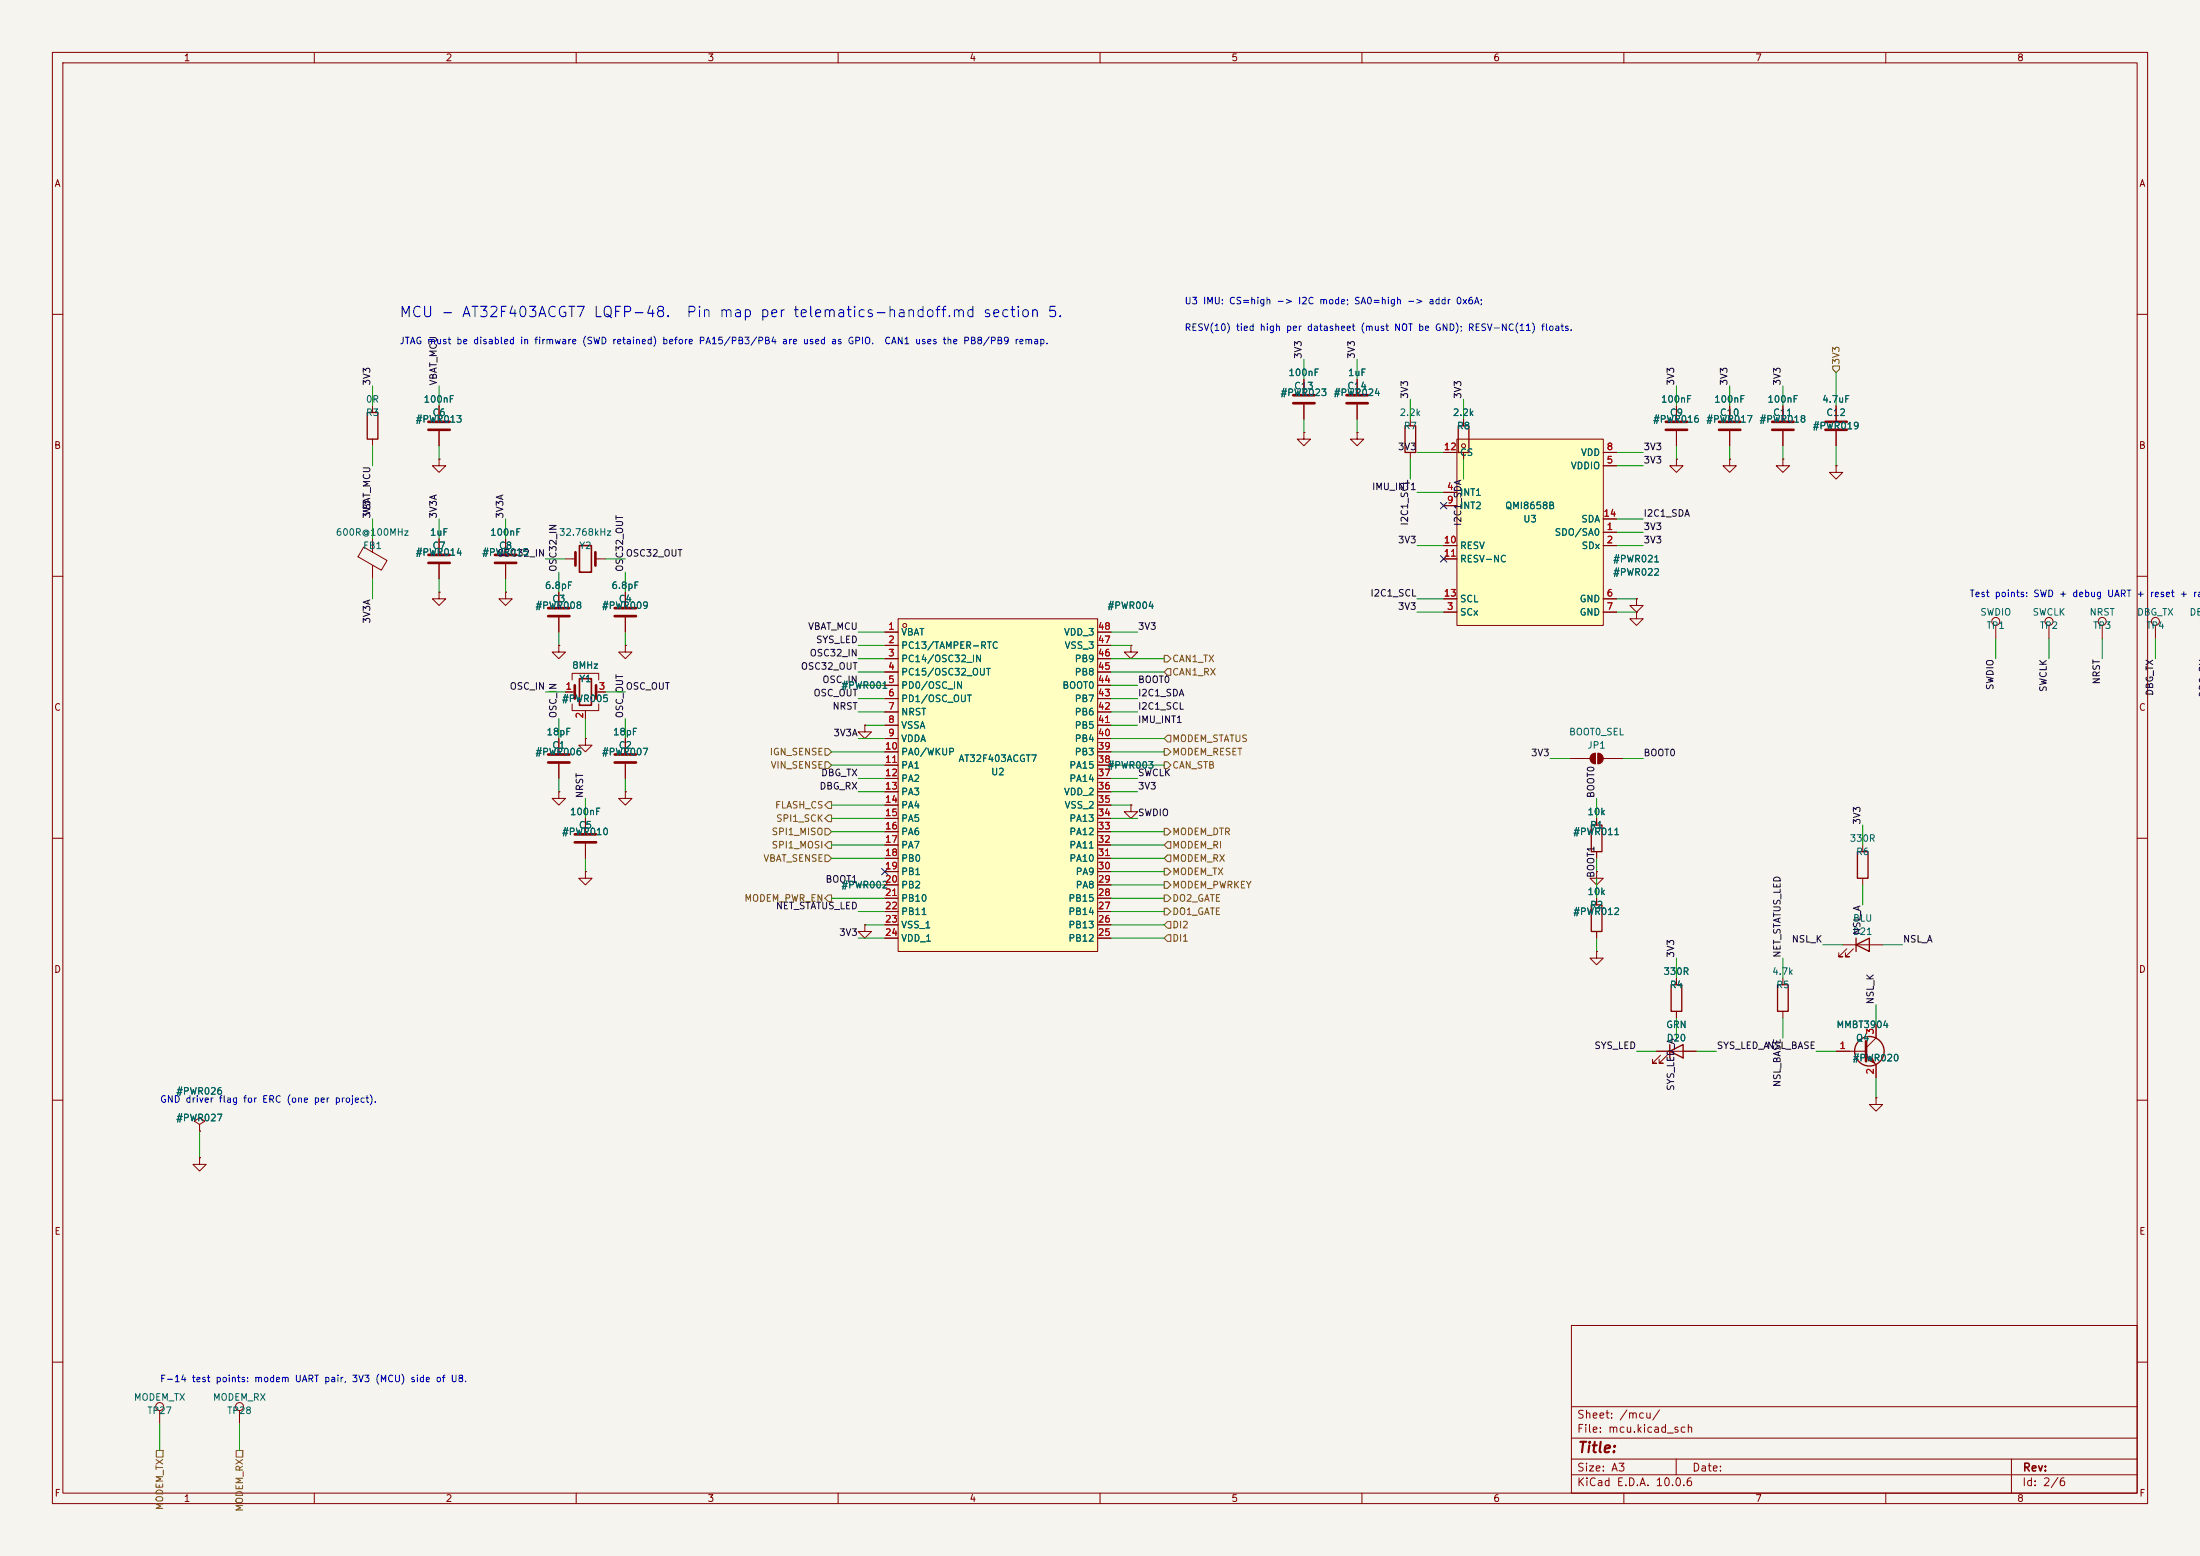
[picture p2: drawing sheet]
<svg xmlns="http://www.w3.org/2000/svg" width="420mm" height="297mm" viewBox="0 0 420 297" stroke-linecap="round" stroke-linejoin="round" font-family="sans-serif">
<path d="M0 0h420v297h-420z" fill="#f5f4ef" stroke="#f5f4ef" stroke-width=".19"/>
<g fill="none" stroke="#840000" stroke-width=".19">
<path d="M10 10h400v277h-400zM12 12h396v273h-396zM60 10v2M110 10v2M160 10v2M210 10v2M260 10v2M310 10v2M360 10v2M10 60h2M320 77.5v2.8M330.2 77.5v2.8"/>
<path d="M408 60h2M320 87.6v1.3h1.3l-1.3 1.3-1.2-1.3h1.2M320 87.6h.1M320 82.3v2.8M330.2 87.6v1.3h1.3l-1.3 1.3-1.3-1.3h1.3M330.2 87.6h.1M330.2 82.3v2.8M10 110h2M312.4 114.3v1.3h1.3l-1.3 1.2-1.3-1.2h1.3M312.4 114.3h.1M312.4 116.8v1.3h1.3l-1.3 1.3-1.3-1.3h1.3M312.4 116.8h.1"/>
<path d="M408 110h2M165.1 138.4v1.3h1.3l-1.3 1.3-1.3-1.3h1.3M165.1 138.4h.1M10 160h2M215.9 153.7v1.2h1.3l-1.3 1.3-1.3-1.3h1.3M215.9 153.7h.1M299.7 144.8h3.8M304.5 143.8v2M305.1 143.8v2M306.1 144.8h3.8M408 160h2M165.1 176.5v1.3h1.3l-1.3 1.3-1.3-1.3h1.3"/>
<path d="M165.1 176.5h.1M304.8 166.4v1.2h1.3l-1.3 1.3-1.3-1.3h1.3M304.8 166.4h.1M304.8 171.5v1.2M304.8 177.8v1.3M355.6 161.3v1.3M355.6 167.6v1.3M304.8 181.6v1.3h1.3l-1.3 1.3-1.3-1.3h1.3M304.8 181.6h.1M10 210h2M358.1 209.6v1.2h1.3l-1.3 1.3-1.2-1.3h1.2M358.1 209.6h.1"/>
<path d="M408 210h2M300 253h108v32h-108zM10 260h2M300 278.5h108M300 274.5h108M300 268.5h108M320 278.5v3M384 278.5v6.5M408 260h2M60 285v2M110 285v2M160 285v2"/>
<path d="M210 285v2M260 285v2M300 281.5h108M310 285v2M360 285v2"/>
</g>
<path d="M318 80.5h4.1M318 82h4.1M328.2 80.5h4M328.2 82h4" fill="none" stroke="#840000" stroke-width=".51"/>
<path d="M303.8 172.7h2v5.1h-2zM354.6 162.6h2v5h-2z" fill="none" stroke="#840000" stroke-width=".25"/>
<g fill="#840000" stroke="#840000" stroke-width=".19">
<path d="M303.8 144.1l.7-.3v2a1.02 1.02 0 0 1-.9-.6 1.02 1.02 0 0 1 .2-1.1z"/>
<path d="M305.1 143.8a1.02 1.02 0 0 1 1 1 1.02 1.02 0 0 1-1 1z"/>
</g>
<path d="M278.1 83.8h28v35.6h-28z" fill="#ffffc2"/>
<g fill="none" stroke="#840000" stroke-width=".19">
<path d="M275.6 94h2.5M275.6 86.4h2.5M275.6 96.5h2.5M278.1 83.8h28v35.6h-28zM306.1 88.9h2.5M306.1 86.4h2.5M306.1 99.1h2.5M106.7 113v2.8M106.7 117.9v2.8M119.4 113v2.8M119.4 117.9v2.8M275.6 104.1h2.5"/>
<path d="M275.6 116.8h2.5M275.6 114.3h2.5M275.6 106.7h2.5M306.1 101.6h2.5M306.1 104.1h2.5M306.1 116.8h2.5M306.1 114.3h2.5M106.7 123.2v1.3h1.2l-1.2 1.2-1.3-1.2h1.3M106.7 123.2h.1M107.9 132.1h1.8M109.2 129.8v-1.3h5.1v1.3M109.2 134.4v1.2h5.1v-1.2"/>
<path d="M111.8 135.6v1.6M113.8 132.1h1.8M119.4 123.2v1.3h1.2l-1.2 1.2-1.3-1.2h1.3M119.4 123.2h.1M215.9 123.2v1.3h1.3l-1.3 1.2-1.3-1.2h1.3M215.9 123.2h.1M106.7 151.1v1.3h1.2l-1.2 1.3-1.3-1.3h1.3M106.7 151.1h.1M106.7 141v2.8M106.7 145.8v2.8M111.8 141v1.2h1.2l-1.2 1.3-1.3-1.3h1.3M111.8 141h.1"/>
<path d="M111.8 156.2v2.8M119.4 151.1v1.3h1.2l-1.2 1.3-1.3-1.3h1.3M119.4 151.1h.1M119.4 141v2.8M119.4 145.8v2.8M304.8 156.2v1.3M111.8 166.4v1.2h1.2l-1.2 1.3-1.3-1.3h1.3M111.8 166.4h.1M111.8 161v2.8M304.8 162.6v1.2M320 186.7v1.3M320 193v1.3"/>
<path d="M340.4 186.7v1.3M340.4 193v1.3M351.8 180.3h7.6M352.6 181.1l-1.6 1.5h.8h-.8v-.7M353.8 181.1l-1.5 1.5h.8h-.8v-.7M38.1 214.6l1-.6-1-.6-1 .6 1 .6v1.3M38.1 215.9h.1M316.2 200.7h7.6M317 201.4l-1.5 1.5h.7h-.7v-.7M318.3 201.4l-1.6 1.5h.8h-.8v-.7M38.1 221v1.2h1.3l-1.3 1.3-1.3-1.3h1.3M38.1 221h.1"/>
<path d="M30.5 269.2v2.6M45.7 269.2v2.6"/>
<circle cx="279.4" cy="85.1" r=".38"/>
<circle cx="30.5" cy="268.5" r=".76"/>
<circle cx="45.7" cy="268.5" r=".76"/>
</g>
<path d="M104.6 116.1h4.1M104.6 117.6h4.1M117.3 116.1h4.1M117.3 117.6h4.1M109.7 130.8v2.6M113.8 130.8v2.6M104.6 144h4.1M104.6 145.5h4.1M109.7 159.3h4.1M117.3 144h4.1M117.3 145.5h4.1M109.7 160.8h4.1" fill="none" stroke="#840000" stroke-width=".51"/>
<path d="M110.6 129.5h2.3v5.1h-2.3z" fill="none" stroke="#840000" stroke-width=".3"/>
<path d="M303.8 157.5h2v5.1h-2zM354.3 179.1v2.5M318.8 199.4v2.5M319 188h2.1v5h-2.1zM339.3 188h2.1v5h-2.1zM354.3 180.3l2.6-1.2v2.5zM318.8 200.7l2.5-1.3v2.5z" fill="none" stroke="#840000" stroke-width=".25"/>
<path d="M171.4 118.1h38.1v63.5h-38.1z" fill="#ffffc2"/>
<g fill="none" stroke="#840000" stroke-width=".19">
<path d="M71.1 77.5v1.2M83.8 77.5v2.8M248.9 72.4v2.8M248.9 77.2v2.8M259.1 72.4v2.8M259.1 77.2v2.8M320 77.5v2.8M330.2 77.5v2.8M340.4 77.5v2.8M350.5 77.5v2.8M71.1 83.8v1.3M83.8 87.6v1.3h1.3l-1.3 1.3-1.3-1.3h1.3"/>
<path d="M83.8 87.6h.1M83.8 82.3v2.8M248.9 82.6v1.2h1.3l-1.3 1.3-1.3-1.3h1.3M248.9 82.6h.1M259.1 82.6v1.2h1.2l-1.2 1.3-1.3-1.3h1.3M259.1 82.6h.1M269.2 80v1.3M269.2 86.4v1.2M275.6 94h2.5M275.6 86.4h2.5M275.6 96.5h2.5M279.4 80v1.3"/>
<path d="M279.4 86.4v1.2M306.1 88.9h2.5M306.1 86.4h2.5M306.1 99.1h2.5M320 87.6h.1M320 82.3v2.8M330.2 87.6h.1M330.2 82.3v2.8M340.4 87.6v1.3h1.2l-1.2 1.3-1.3-1.3h1.3M340.4 87.6h.1M340.4 82.3v2.8M350.5 88.9v1.3h1.3l-1.3 1.2-1.3-1.2h1.3"/>
<path d="M350.5 88.9h.1M350.5 82.3v2.8M69.4 104.4l4.5 2.6-1.1 1.8-4.4-2.5zM71.1 102.9v2.5M71.1 107.9v2.6M83.8 113v1.3h1.3l-1.3 1.3-1.3-1.3h1.3M83.8 113h.1M83.8 102.9v2.8M83.8 107.7v2.8M96.5 113v1.3h1.3l-1.3 1.3-1.3-1.3h1.3M96.5 113h.1M96.5 102.9v2.8"/>
<path d="M96.5 107.7v2.8M106.7 113v2.8M106.7 117.9v2.8M107.9 106.7h2M113.7 106.7h1.9M119.4 113v2.8M119.4 117.9v2.8M171.4 118.1h38.1v63.5h-38.1zM275.6 106.7h2.5M275.6 104.1h2.5M275.6 116.8h2.5M275.6 114.3h2.5"/>
<path d="M306.1 101.6h2.5M306.1 104.1h2.5M306.1 116.8h2.5M306.1 114.3h2.5M312.4 114.3h.1M312.4 116.8h.1M381 119.4v2.5M391.2 119.4v2.5M401.3 119.4v2.5M411.5 119.4v2.5M106.7 123.2h.1M107.9 132.1h1.3"/>
<path d="M111.8 135.9v1.3M114.3 132.1h1.3M119.4 123.2h.1M165.1 138.4h.1M168.9 120.7h2.5M168.9 123.2h2.5M168.9 125.7h2.5M168.9 128.3h2.5M168.9 130.8h2.5M168.9 133.4h2.5M168.9 135.9h2.5M168.9 138.4h2.5"/>
<path d="M209.5 120.7h2.6M209.5 123.2h2.6M209.5 125.7h2.6M209.5 128.3h2.6M209.5 130.8h2.6M209.5 133.4h2.6M209.5 135.9h2.6M209.5 138.4h2.6M215.9 123.2h.1M106.7 151.1h.1M106.7 141v2.8M106.7 145.8v2.8"/>
<path d="M111.8 141h.1M111.8 156.2v2.8M119.4 151.1h.1M119.4 141v2.8M119.4 145.8v2.8M168.9 141h2.5M168.9 143.5h2.5M168.9 146.1h2.5M168.9 148.6h2.5M168.9 151.1h2.5M168.9 153.7h2.5M168.9 156.2h2.5"/>
<path d="M168.9 158.8h2.5M209.5 141h2.6M209.5 143.5h2.6M209.5 146.1h2.6M209.5 148.6h2.6M209.5 151.1h2.6M209.5 153.7h2.6M209.5 156.2h2.6M209.5 158.8h2.6M215.9 153.7h.1M304.8 156.2v1.3M111.8 166.4h.1"/>
<path d="M111.8 161v2.8M165.1 176.5h.1M168.9 161.3h2.5M168.9 163.8h2.5M168.9 166.4h2.5M168.9 168.9h2.5M168.9 171.5h2.5M168.9 174h2.5M168.9 176.5h2.5M168.9 179.1h2.5M209.5 161.3h2.6M209.5 163.8h2.6"/>
<path d="M209.5 166.4h2.6M209.5 168.9h2.6M209.5 171.5h2.6M209.5 174h2.6M209.5 176.5h2.6M209.5 179.1h2.6M304.8 166.4h.1M304.8 162.6v1.2M304.8 171.5v1.2M304.8 177.8v1.3M304.8 181.6h.1M320 186.7v1.3"/>
<path d="M320 193v1.3M358.1 195.6v2.5l-1.9 1.9M38.1 215.9h.1M316.2 200.7h2.6M321.3 200.7h2.5M350.5 200.7h5.7M356.2 201.3l1.9 1.9v2.5M358.1 209.6h.1M38.1 221h.1"/>
<circle cx="172.7" cy="119.4" r=".38"/>
<circle cx="381" cy="118.6" r=".76"/>
<circle cx="391.2" cy="118.6" r=".76"/>
<circle cx="401.3" cy="118.6" r=".76"/>
<circle cx="411.5" cy="118.6" r=".76"/>
</g>
<g fill="none" stroke="#840000" stroke-width=".51">
<path d="M246.9 75.4h4.1M246.9 77h4.1M257 75.4h4.1M257 77h4.1M81.8 80.5h4.1M81.8 82h4.1M338.3 80.5h4.1M338.3 82h4.1M348.5 80.5h4.1M348.5 82h4.1M81.8 105.9h4.1M81.8 107.4h4.1"/>
<path d="M94.5 105.9h4.1M94.5 107.4h4.1M109.9 105.4v2.6M113.7 105.4v2.6M356.2 198.8v3.8"/>
</g>
<g fill="none" stroke="#840000" stroke-width=".25">
<path d="M70.1 78.7h2v5.1h-2zM268.2 81.3h2.1v5.1h-2.1zM278.4 81.3h2v5.1h-2z"/>
<circle cx="356.9" cy="200.7" r="2.82"/>
</g>
<path d="M356.9 202.4l.5-.5 .5 1z" fill="#840000" stroke="#840000" stroke-width=".19"/>
<path d="M110.6 104.1h2.3v5.1h-2.3z" fill="none" stroke="#840000" stroke-width=".3"/>
<g fill="none" stroke="#725600" stroke-width=".19">
<path d="M349.9 69.9h1.3v.6l-.7 .6-.6-.6zM222.2 125.1h.7l.6 .6-.6 .7h-.7zM222.9 127.6h.6v1.3h-.6l-.7-.6zM157.5 142.9h.6l.6 .6-.6 .6h-.6zM157.5 158.1h.6l.6 .7-.6 .6h-.6zM157.5 145.4h.6l.6 .7-.6 .6h-.6zM158.1 155.6h.6v1.2h-.6l-.6-.6zM158.1 153h.6v1.3h-.6l-.6-.6zM222.2 142.9h.7l.6 .6-.6 .6h-.7zM222.2 145.4h.7l.6 .7-.6 .6h-.7zM222.2 158.1h.7l.6 .7-.6 .6h-.7zM222.9 140.3h.6v1.3h-.6l-.7-.6z"/>
<path d="M157.5 163.2h.6l.6 .6-.6 .7h-.6zM158.1 170.8h.6v1.3h-.6l-.6-.6zM158.1 160.7h.6v1.2h-.6l-.6-.6zM222.2 165.7h.7l.6 .7-.6 .6h-.7zM222.2 173.4h.7l.6 .6-.6 .6h-.7zM222.2 170.8h.7l.6 .7-.6 .6h-.7zM222.2 168.3h.7l.6 .6-.6 .6h-.7zM222.9 160.7h.6v1.2h-.6l-.7-.6zM222.9 163.2h.6v1.3h-.6l-.7-.7zM222.9 175.9h.6v1.3h-.6l-.7-.7zM222.9 178.4h.6v1.3h-.6l-.7-.6zM29.8 276.9h1.3v1.2h-1.3z"/>
<path d="M45.1 276.9h1.3v1.2h-1.3z"/>
</g>
<g fill="none" stroke="#009600" stroke-width=".19">
<path d="M71.1 73.7v3.8M83.8 73.7v3.8M248.9 68.6v3.8M259.1 68.6v3.8M269.2 76.2v3.8M279.4 76.2v3.8M320 73.7v3.8M330.2 73.7v3.8M340.4 73.7v3.8M350.5 71.1v6.4M71.1 85.1v3.8M71.1 99.1v3.8"/>
<path d="M83.8 85.1v2.5M83.8 99.1v3.8M96.5 99.1v3.8M248.9 80v2.6M259.1 80v2.6M269.2 87.6v3.8M270.5 94h5.1M270.5 86.4h5.1M279.4 87.6v3.8M308.6 88.9h5.1M308.6 86.4h5.1M308.6 99.1h5.1"/>
<path d="M320 85.1v2.5M330.2 85.1v2.5M340.4 85.1v2.5M350.5 85.1v3.8M71.1 110.5v3.8M83.8 110.5v2.5M96.5 110.5v2.5M104.1 106.7h3.8M106.7 109.2v3.8M115.6 106.7h3.8M119.4 109.2v3.8M270.5 116.8h5.1"/>
<path d="M270.5 104.1h5.1M270.5 114.3h5.1M308.6 101.6h5.1M308.6 116.8h3.8M308.6 104.1h5.1M308.6 114.3h3.8M104.1 132.1h3.8M106.7 120.7v2.5M106.7 137.2v3.8M111.8 137.2v3.8M115.6 132.1h3.8M119.4 120.7v2.5"/>
<path d="M119.4 137.2v3.8M163.8 135.9h5.1M163.8 133.4h5.1M163.8 130.8h5.1M163.8 128.3h5.1M163.8 125.7h5.1M163.8 120.7h5.1M163.8 123.2h5.1M165.1 138.4h3.8M212.1 138.4h5.1M212.1 135.9h5.1M212.1 133.4h5.1"/>
<path d="M212.1 130.8h5.1M212.1 128.3h10.1M212.1 125.7h10.1M212.1 120.7h5.1M212.1 123.2h3.8M381 121.9v3.8M391.2 121.9v3.8M401.3 121.9v3.8M411.5 121.9v3.8M106.7 148.6v2.5M111.8 152.4v3.8M119.4 148.6v2.5"/>
<path d="M158.7 158.8h10.2M158.7 156.2h10.2M158.7 153.7h10.2M158.7 146.1h10.2M158.7 143.5h10.2M163.8 148.6h5.1M163.8 151.1h5.1M163.8 141h5.1M212.1 148.6h5.1M212.1 151.1h5.1M212.1 141h10.1M212.1 158.8h10.1"/>
<path d="M212.1 156.2h5.1M212.1 153.7h3.8M212.1 146.1h10.1M212.1 143.5h10.1M295.9 144.8h3.8M304.8 152.4v3.8M309.9 144.8h3.8M355.6 157.5v3.8M111.8 163.8v2.6M158.7 171.5h10.2M158.7 163.8h10.2M158.7 161.3h10.2"/>
<path d="M163.8 179.1h5.1M163.8 174h5.1M163.8 168.9h5.1M165.1 176.5h3.8M212.1 179.1h10.1M212.1 171.5h10.1M212.1 174h10.1M212.1 163.8h10.1M212.1 166.4h10.1M212.1 176.5h10.1M212.1 161.3h10.1M212.1 168.9h10.1"/>
<path d="M304.8 163.8v2.6M304.8 167.6v3.9M304.8 179.1v2.5M355.6 168.9v3.8M320 182.9v3.8M320 194.3v3.8M340.4 182.9v3.8M340.4 194.3v3.8M348 180.3h3.8M358.1 191.8v3.8M359.4 180.3h3.8M38.1 215.9v5.1"/>
<path d="M312.4 200.7h3.8M323.8 200.7h3.9M346.7 200.7h3.8M358.1 205.7v3.9M30.5 271.8v5.1M45.7 271.8v5.1"/>
</g>
<path d="M275 95.9l1.2 1.2M276.2 95.9l-1.2 1.2M275 106.1l1.2 1.2M276.2 106.1l-1.2 1.2M168.3 165.8l1.2 1.2M169.5 165.8l-1.2 1.2" fill="none" stroke="#000084" stroke-width=".19"/>
<g font-size="2" fill="#0000c2">
<text x="76.1" y="61.1">MCU - AT32F403ACGT7 LQFP-48.</text>
<text x="130.9" y="61.1">Pin map per telematics-handoff.md section 5.</text>
</g>
<text font-size="2" fill="#840000" x="301" y="277.8">Title:</text>
<g font-size="1.5" fill="#840000">
<text x="300.9" y="273.8">File: mcu.kicad_sch</text>
<text x="300.9" y="271.1">Sheet: /mcu/</text>
<text x="300.9" y="281.2">Size: A3</text>
<text x="322.9" y="281.2">Date:</text>
<text x="386" y="281.2">Rev:</text>
<text x="300.9" y="284">KiCad E.D.A. 10.0.6</text>
<text x="385.9" y="284">Id: 2/6</text>
</g>
<g font-size="1.3" fill="#840000">
<text x="35" y="12">1</text>
<text x="85" y="12">2</text>
<text x="135" y="12">3</text>
<text x="185" y="12">4</text>
<text x="235" y="12">5</text>
<text x="285" y="12">6</text>
<text x="335" y="12">7</text>
<text x="385" y="12">8</text>
<text x="10.3" y="36">A</text>
<text x="408.3" y="36">A</text>
<text x="10.2" y="86">B</text>
<text x="408.2" y="86">B</text>
<text x="10.2" y="136">C</text>
<text x="408.2" y="136">C</text>
<text x="10.2" y="186">D</text>
<text x="408.2" y="186">D</text>
<text x="10.3" y="236">E</text>
<text x="408.3" y="236">E</text>
<text x="10.3" y="286">F</text>
<text x="35" y="287">1</text>
<text x="85" y="287">2</text>
<text x="135" y="287">3</text>
<text x="185" y="287">4</text>
<text x="235" y="287">5</text>
<text x="285" y="287">6</text>
<text x="335" y="287">7</text>
<text x="385" y="287">8</text>
<text x="408.3" y="286">F</text>
</g>
<g font-size="1.3" fill="#0000c2">
<text x="226" y="58.4">U3 IMU: CS=high -&gt; I2C mode; SA0=high -&gt; addr 0x6A;</text>
<text x="226" y="63.5">RESV(10) tied high per datasheet (must NOT be GND); RESV-NC(11) floats.</text>
<text x="76.2" y="66">JTAG must be disabled in firmware (SWD retained) before PA15/PB3/PB4 are used as GPIO.</text>
<text x="168.7" y="66">CAN1 uses the PB8/PB9 remap.</text>
<text x="375.9" y="114.3">Test points: SWD + debug UART +</text>
<text x="410.3" y="114.3">reset + rai</text>
<text x="30.5" y="210.8">GND driver flag for ERC (one per project).</text>
<text x="30.5" y="264.1">F-14 test points: modem UART pair, 3V3 (MCU) side of U8.</text>
</g>
<g font-size="1.3" fill="#0f0f0f">
<text x="248.8" y="68.6" transform="rotate(-90 248.8 68.6)">3V3</text>
<text x="259" y="68.6" transform="rotate(-90 259 68.6)">3V3</text>
<text x="71" y="73.7" transform="rotate(-90 71 73.7)">3V3</text>
<text x="83.7" y="73.7" transform="rotate(-90 83.7 73.7)">VBAT_MCU</text>
<text x="269.1" y="76.2" transform="rotate(-90 269.1 76.2)">3V3</text>
<text x="279.3" y="76.2" transform="rotate(-90 279.3 76.2)">3V3</text>
<text x="319.9" y="73.7" transform="rotate(-90 319.9 73.7)">3V3</text>
<text x="330.1" y="73.7" transform="rotate(-90 330.1 73.7)">3V3</text>
<text x="340.2" y="73.7" transform="rotate(-90 340.2 73.7)">3V3</text>
<text x="266.8" y="86.2">3V3</text>
<text x="313.7" y="86.2">3V3</text>
<text x="313.7" y="88.8">3V3</text>
<text x="261.8" y="93.9">IMU_INT1</text>
<text x="71" y="99.1" transform="rotate(-90 71 99.1)">3V3</text>
<text x="71" y="98.6" transform="rotate(-90 71 98.6)">VBAT_MCU</text>
<text x="83.7" y="99.1" transform="rotate(-90 83.7 99.1)">3V3A</text>
<text x="96.4" y="99.1" transform="rotate(-90 96.4 99.1)">3V3A</text>
<text x="269.1" y="100.4" transform="rotate(-90 269.1 100.4)">I2C1_SCL</text>
<text x="279.3" y="100.5" transform="rotate(-90 279.3 100.5)">I2C1_SDA</text>
<text x="313.7" y="101.5">3V3</text>
<text x="313.7" y="98.9">I2C1_SDA</text>
<text x="94.8" y="106.6">OSC32_IN</text>
<text x="119.4" y="106.6">OSC32_OUT</text>
<text x="266.8" y="104">3V3</text>
<text x="313.7" y="104">3V3</text>
<text x="106.6" y="109.2" transform="rotate(-90 106.6 109.2)">OSC32_IN</text>
<text x="119.3" y="109.2" transform="rotate(-90 119.3 109.2)">OSC32_OUT</text>
<text x="71" y="119.1" transform="rotate(-90 71 119.1)">3V3A</text>
<text x="261.5" y="114.2">I2C1_SCL</text>
<text x="266.8" y="116.7">3V3</text>
<text x="154.2" y="120.5">VBAT_MCU</text>
<text x="154.5" y="125.6">OSC32_IN</text>
<text x="155.7" y="123.1">SYS_LED</text>
<text x="217.1" y="120.5">3V3</text>
<text x="97.2" y="132">OSC_IN</text>
<text x="119.4" y="132">OSC_OUT</text>
<text x="152.8" y="128.1">OSC32_OUT</text>
<text x="156.9" y="130.7">OSC_IN</text>
<text x="217.1" y="130.7">BOOT0</text>
<text x="380.9" y="131.8" transform="rotate(-90 380.9 131.8)">SWDIO</text>
<text x="401.2" y="130.7" transform="rotate(-90 401.2 130.7)">NRST</text>
<text x="106.6" y="137.2" transform="rotate(-90 106.6 137.2)">OSC_IN</text>
<text x="119.3" y="137.2" transform="rotate(-90 119.3 137.2)">OSC_OUT</text>
<text x="155.2" y="133.2">OSC_OUT</text>
<text x="158.8" y="135.8">NRST</text>
<text x="217.1" y="133.2">I2C1_SDA</text>
<text x="217.1" y="135.8">I2C1_SCL</text>
<text x="391" y="132.2" transform="rotate(-90 391 132.2)">SWCLK</text>
<text x="411.4" y="132.9" transform="rotate(-90 411.4 132.9)">DBG_TX</text>
<text x="159" y="140.8">3V3A</text>
<text x="217.1" y="138.3">IMU_INT1</text>
<text x="156.6" y="148.5">DBG_TX</text>
<text x="217.1" y="148.5">SWCLK</text>
<text x="292.2" y="144.7">3V3</text>
<text x="313.7" y="144.7">BOOT0</text>
<text x="111.6" y="152.4" transform="rotate(-90 111.6 152.4)">NRST</text>
<text x="156.3" y="151">DBG_RX</text>
<text x="217.1" y="151">3V3</text>
<text x="304.7" y="152.4" transform="rotate(-90 304.7 152.4)">BOOT0</text>
<text x="217.1" y="156.1">SWDIO</text>
<text x="355.5" y="157.5" transform="rotate(-90 355.5 157.5)">3V3</text>
<text x="304.7" y="167.7" transform="rotate(-90 304.7 167.7)">BOOT1</text>
<text x="148" y="173.9">NET_STATUS_LED</text>
<text x="157.5" y="168.8">BOOT1</text>
<text x="160.1" y="178.9">3V3</text>
<text x="355.5" y="178.6" transform="rotate(-90 355.5 178.6)">NSL_A</text>
<text x="319.9" y="182.9" transform="rotate(-90 319.9 182.9)">3V3</text>
<text x="340.2" y="182.9" transform="rotate(-90 340.2 182.9)">NET_STATUS_LED</text>
<text x="341.9" y="180.2">NSL_K</text>
<text x="363.2" y="180.2">NSL_A</text>
<text x="358" y="191.8" transform="rotate(-90 358 191.8)">NSL_K</text>
<text x="304.3" y="200.5">SYS_LED</text>
<text x="327.6" y="200.5">SYS_LED_A</text>
<text x="337.2" y="200.5">NSL_BASE</text>
<text x="319.9" y="208.3" transform="rotate(-90 319.9 208.3)">SYS_LED_A</text>
<text x="340.2" y="207.6" transform="rotate(-90 340.2 207.6)">NSL_BASE</text>
</g>
<g font-size="1.3" fill="#725600">
<text x="351.5" y="69.7" transform="rotate(-90 351.5 69.7)">3V3</text>
<text x="223.7" y="129.2">CAN1_RX</text>
<text x="223.7" y="126.7">CAN1_TX</text>
<text x="223.7" y="141.9">MODEM_STATUS</text>
<text x="146.8" y="144.5">IGN_SENSE</text>
<text x="147" y="147">VIN_SENSE</text>
<text x="223.7" y="144.5">MODEM_RESET</text>
<text x="223.7" y="147">CAN_STB</text>
<text x="147.9" y="154.6">FLASH_CS</text>
<text x="147.2" y="159.7">SPI1_MISO</text>
<text x="148.1" y="157.2">SPI1_SCK</text>
<text x="223.7" y="159.7">MODEM_DTR</text>
<text x="145.6" y="164.8">VBAT_SENSE</text>
<text x="147.2" y="162.3">SPI1_MOSI</text>
<text x="223.7" y="162.3">MODEM_RI</text>
<text x="223.7" y="164.8">MODEM_RX</text>
<text x="223.7" y="167.3">MODEM_TX</text>
<text x="142" y="172.4">MODEM_PWR_EN</text>
<text x="223.7" y="172.4">DO2_GATE</text>
<text x="223.7" y="169.9">MODEM_PWRKEY</text>
<text x="223.7" y="175">DO1_GATE</text>
<text x="223.7" y="177.5">DI2</text>
<text x="223.7" y="180">DI1</text>
<text x="31.4" y="288.3" transform="rotate(-90 31.4 288.3)">MODEM_TX</text>
<text x="46.7" y="288.6" transform="rotate(-90 46.7 288.6)">MODEM_RX</text>
</g>
<g font-size="1.3" fill="#006464">
<text x="69.8" y="77.2">0R</text>
<text x="80.8" y="77.2">100nF</text>
<text x="244.3" y="75.9">#PWR023</text>
<text x="245.9" y="72.1">100nF</text>
<text x="246.9" y="74.6">C13</text>
<text x="254.5" y="75.9">#PWR024</text>
<text x="257.1" y="74.6">C14</text>
<text x="257.2" y="72.1">1uF</text>
<text x="317" y="77.2">100nF</text>
<text x="327.1" y="77.2">100nF</text>
<text x="337.3" y="77.2">100nF</text>
<text x="347.8" y="77.2">4.7uF</text>
<text x="69.8" y="79.7">R3</text>
<text x="79.2" y="81">#PWR013</text>
<text x="82.5" y="79.7">C6</text>
<text x="267.1" y="79.7">2.2k</text>
<text x="267.9" y="82.2">R7</text>
<text x="277.2" y="79.7">2.2k</text>
<text x="278" y="82.2">R8</text>
<text x="315.5" y="81">#PWR016</text>
<text x="318.7" y="79.7">C9</text>
<text x="325.6" y="81">#PWR017</text>
<text x="328.2" y="79.7">C10</text>
<text x="335.8" y="81">#PWR018</text>
<text x="338.4" y="79.7">C11</text>
<text x="345.9" y="82.2">#PWR019</text>
<text x="348.5" y="79.7">C12</text>
<text x="278.6" y="87.3">CS</text>
<text x="299.8" y="89.9">VDDIO</text>
<text x="301.7" y="87.3">VDD</text>
<text x="278.6" y="94.9">INT1</text>
<text x="278.6" y="97.5">INT2</text>
<text x="287.2" y="97.5">QMI8658B</text>
<text x="290.7" y="100">U3</text>
<text x="301.8" y="100">SDA</text>
<text x="64" y="102.6">600R@100MHz</text>
<text x="69.2" y="105.1">FB1</text>
<text x="79.2" y="106.4">#PWR014</text>
<text x="82" y="102.6">1uF</text>
<text x="82.5" y="105.1">C7</text>
<text x="91.9" y="106.4">#PWR015</text>
<text x="93.5" y="102.6">100nF</text>
<text x="95.2" y="105.1">C8</text>
<text x="106.6" y="102.6">32.768kHz</text>
<text x="110.5" y="105.1">Y2</text>
<text x="278.6" y="105.1">RESV</text>
<text x="278.6" y="107.6">RESV-NC</text>
<text x="296.7" y="102.6">SDO/SA0</text>
<text x="301.8" y="105.1">SDx</text>
<text x="307.8" y="107.6">#PWR021</text>
<text x="103.9" y="112.7">6.8pF</text>
<text x="116.6" y="112.7">6.8pF</text>
<text x="307.8" y="110.2">#PWR022</text>
<text x="102.1" y="116.5">#PWR008</text>
<text x="105.3" y="115.3">C3</text>
<text x="114.8" y="116.5">#PWR009</text>
<text x="118" y="115.3">C4</text>
<text x="211.3" y="116.5">#PWR004</text>
<text x="278.6" y="117.8">SCx</text>
<text x="278.6" y="115.3">SCL</text>
<text x="301.5" y="115.3">GND</text>
<text x="301.5" y="117.8">GND</text>
<text x="377.9" y="117.8">SWDIO</text>
<text x="387.9" y="117.8">SWCLK</text>
<text x="398.8" y="117.8">NRST</text>
<text x="407.9" y="117.8">DBG_TX</text>
<text x="417.9" y="117.8">DBG</text>
<text x="171.9" y="121.6">VBAT</text>
<text x="171.9" y="124.2">PC13/TAMPER-RTC</text>
<text x="203" y="121.6">VDD_3</text>
<text x="203.1" y="124.2">VSS_3</text>
<text x="379.1" y="120.3">TP1</text>
<text x="389.3" y="120.3">TP2</text>
<text x="399.5" y="120.3">TP3</text>
<text x="409.6" y="120.3">TP4</text>
<text x="109.1" y="128">8MHz</text>
<text x="110.5" y="130.5">Y1</text>
<text x="160.5" y="131.8">#PWR001</text>
<text x="171.9" y="126.7">PC14/OSC32_IN</text>
<text x="171.9" y="129.2">PC15/OSC32_OUT</text>
<text x="171.9" y="131.8">PD0/OSC_IN</text>
<text x="202.7" y="131.8">BOOT0</text>
<text x="205.1" y="129.2">PB8</text>
<text x="205.1" y="126.7">PB9</text>
<text x="107.2" y="134.3">#PWR005</text>
<text x="171.9" y="134.3">PD1/OSC_OUT</text>
<text x="171.9" y="136.9">NRST</text>
<text x="205.1" y="136.9">PB6</text>
<text x="205.1" y="134.3">PB7</text>
<text x="104.2" y="140.7">18pF</text>
<text x="105.3" y="143.2">C1</text>
<text x="116.9" y="140.7">18pF</text>
<text x="118" y="143.2">C2</text>
<text x="171.9" y="139.4">VSSA</text>
<text x="171.9" y="141.9">VDDA</text>
<text x="205.1" y="141.9">PB4</text>
<text x="205.1" y="139.4">PB5</text>
<text x="299.4" y="140.7">BOOT0_SEL</text>
<text x="302.9" y="143.2">JP1</text>
<text x="102.1" y="144.5">#PWR006</text>
<text x="114.8" y="144.5">#PWR007</text>
<text x="171.9" y="144.5">PA0/WKUP</text>
<text x="171.9" y="147">PA1</text>
<text x="171.9" y="149.6">PA2</text>
<text x="182.9" y="145.7">AT32F403ACGT7</text>
<text x="189.1" y="148.3">U2</text>
<text x="204" y="149.6">PA14</text>
<text x="204" y="147">PA15</text>
<text x="205.1" y="144.5">PB3</text>
<text x="211.3" y="147">#PWR003</text>
<text x="108.7" y="155.9">100nF</text>
<text x="171.9" y="152.1">PA3</text>
<text x="171.9" y="154.6">PA4</text>
<text x="203" y="152.1">VDD_2</text>
<text x="203.1" y="154.6">VSS_2</text>
<text x="302.9" y="155.9">10k</text>
<text x="107.2" y="159.7">#PWR010</text>
<text x="110.4" y="158.4">C5</text>
<text x="171.9" y="157.2">PA5</text>
<text x="171.9" y="159.7">PA6</text>
<text x="204" y="159.7">PA12</text>
<text x="204" y="157.2">PA13</text>
<text x="300.2" y="159.7">#PWR011</text>
<text x="303.4" y="158.4">R1</text>
<text x="353" y="161">330R</text>
<text x="171.9" y="162.3">PA7</text>
<text x="171.9" y="164.8">PB0</text>
<text x="171.9" y="167.3">PB1</text>
<text x="204" y="164.8">PA10</text>
<text x="204" y="162.3">PA11</text>
<text x="205.2" y="167.3">PA9</text>
<text x="354.2" y="163.5">R6</text>
<text x="160.5" y="169.9">#PWR002</text>
<text x="171.9" y="169.9">PB2</text>
<text x="171.9" y="172.4">PB10</text>
<text x="203.9" y="172.4">PB15</text>
<text x="205.2" y="169.9">PA8</text>
<text x="302.9" y="171.1">10k</text>
<text x="303.4" y="173.7">R2</text>
<text x="171.9" y="175">PB11</text>
<text x="171.9" y="177.5">VSS_1</text>
<text x="203.9" y="177.5">PB13</text>
<text x="203.9" y="175">PB14</text>
<text x="300.2" y="175">#PWR012</text>
<text x="353.6" y="178.8">D21</text>
<text x="353.7" y="176.2">BLU</text>
<text x="171.9" y="180">VDD_1</text>
<text x="203.9" y="180">PB12</text>
<text x="317.5" y="186.4">330R</text>
<text x="318.7" y="188.9">R4</text>
<text x="338.2" y="186.4">4.7k</text>
<text x="339" y="188.9">R5</text>
<text x="318" y="196.5">GRN</text>
<text x="350.5" y="196.5">MMBT3904</text>
<text x="318.1" y="199.1">D20</text>
<text x="353.6" y="202.9">#PWR020</text>
<text x="354.2" y="199.1">Q4</text>
<text x="33.5" y="209.2">#PWR026</text>
<text x="33.5" y="214.3">#PWR027</text>
<text x="25.5" y="267.7">MODEM_TX</text>
<text x="40.5" y="267.7">MODEM_RX</text>
<text x="28" y="270.2">TP27</text>
<text x="43.3" y="270.2">TP28</text>
</g>
<g font-size="1.3" fill="#a90000">
<text x="275.5" y="86.2">12</text>
<text x="306.6" y="88.8">5</text>
<text x="306.6" y="86.2">8</text>
<text x="276.1" y="93.8">4</text>
<text x="276.1" y="96.4">9</text>
<text x="306" y="98.9">14</text>
<text x="306.6" y="101.5">1</text>
<text x="275.5" y="104">10</text>
<text x="275.5" y="106.5">11</text>
<text x="306.6" y="104">2</text>
<text x="275.5" y="114.2">13</text>
<text x="276.1" y="116.7">3</text>
<text x="306.6" y="114.2">6</text>
<text x="306.6" y="116.7">7</text>
<text x="169.4" y="120.5">1</text>
<text x="169.4" y="123.1">2</text>
<text x="169.4" y="125.6">3</text>
<text x="209.5" y="125.6">46</text>
<text x="209.5" y="123.1">47</text>
<text x="209.5" y="120.5">48</text>
<text x="107.9" y="131.9">1</text>
<text x="114.2" y="131.9">3</text>
<text x="169.4" y="128.1">4</text>
<text x="169.4" y="130.7">5</text>
<text x="209.5" y="130.7">44</text>
<text x="209.5" y="128.1">45</text>
<text x="111.6" y="137.3" transform="rotate(-90 111.6 137.3)">2</text>
<text x="169.4" y="133.2">6</text>
<text x="169.4" y="135.8">7</text>
<text x="209.5" y="135.8">42</text>
<text x="209.5" y="133.2">43</text>
<text x="168.8" y="143.4">10</text>
<text x="169.4" y="138.3">8</text>
<text x="169.4" y="140.8">9</text>
<text x="209.5" y="143.4">39</text>
<text x="209.5" y="140.8">40</text>
<text x="209.5" y="138.3">41</text>
<text x="168.8" y="145.9">11</text>
<text x="168.8" y="148.5">12</text>
<text x="209.5" y="148.5">37</text>
<text x="209.5" y="145.9">38</text>
<text x="168.8" y="151">13</text>
<text x="168.8" y="153.5">14</text>
<text x="209.5" y="153.5">35</text>
<text x="209.5" y="151">36</text>
<text x="168.8" y="156.1">15</text>
<text x="168.8" y="158.6">16</text>
<text x="168.8" y="161.2">17</text>
<text x="209.5" y="161.2">32</text>
<text x="209.5" y="158.6">33</text>
<text x="209.5" y="156.1">34</text>
<text x="168.8" y="163.7">18</text>
<text x="168.8" y="166.2">19</text>
<text x="209.5" y="166.2">30</text>
<text x="209.5" y="163.7">31</text>
<text x="168.8" y="168.8">20</text>
<text x="168.8" y="171.3">21</text>
<text x="168.8" y="173.9">22</text>
<text x="209.5" y="173.9">27</text>
<text x="209.5" y="171.3">28</text>
<text x="209.5" y="168.8">29</text>
<text x="168.8" y="176.4">23</text>
<text x="168.8" y="178.9">24</text>
<text x="209.5" y="178.9">25</text>
<text x="209.5" y="176.4">26</text>
<text x="358" y="197.6" transform="rotate(-90 358 197.6)">3</text>
<text x="351.1" y="200.5">1</text>
<text x="358" y="205.2" transform="rotate(-90 358 205.2)">2</text>
</g>
</svg>
